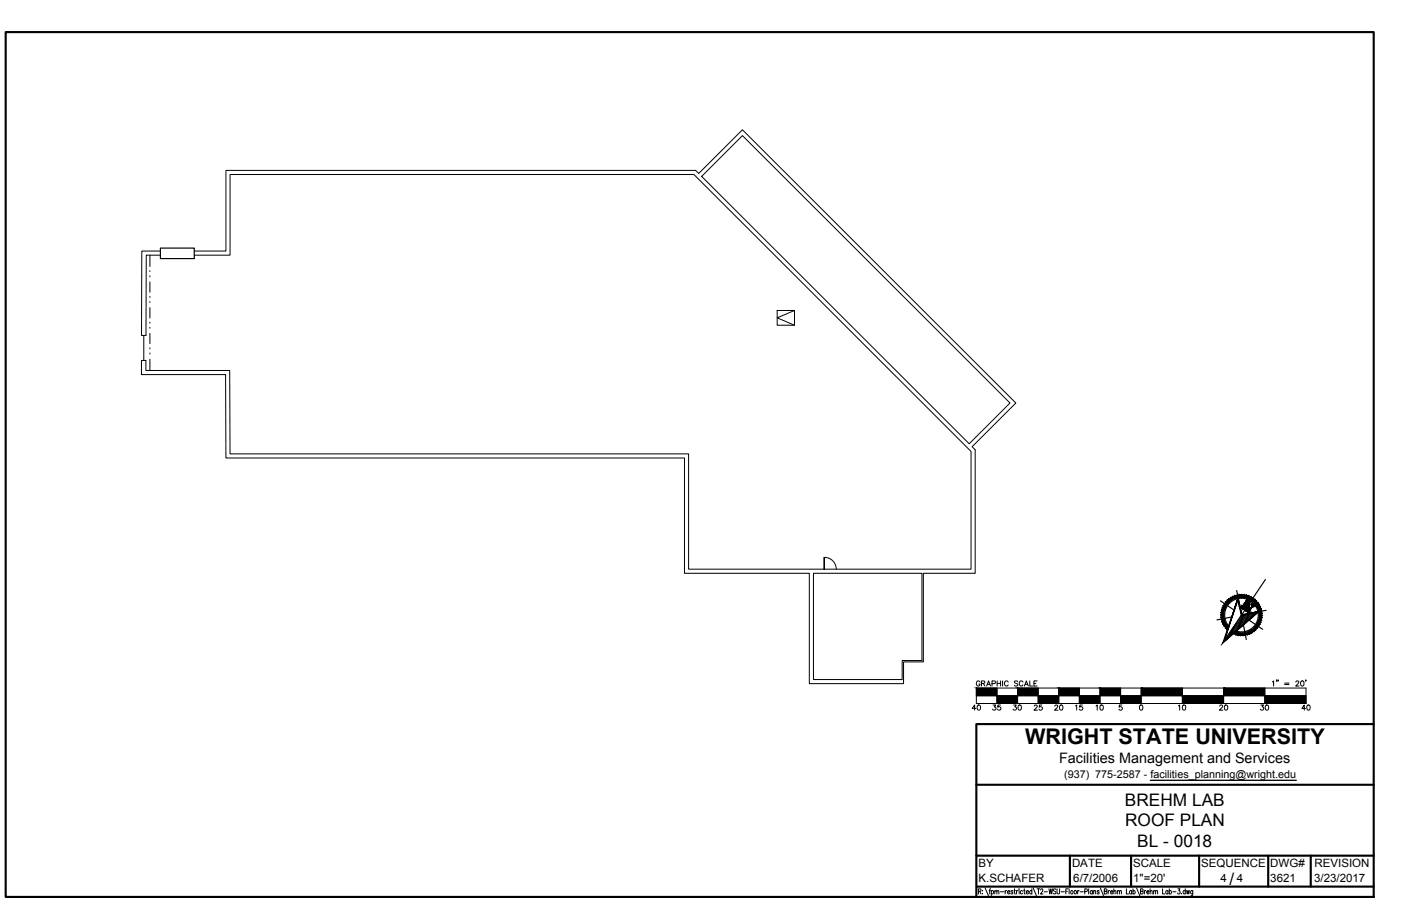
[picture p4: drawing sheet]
<svg xmlns="http://www.w3.org/2000/svg" width="432mm" height="279mm" viewBox="0 0 432 279" stroke-linecap="round" stroke-linejoin="round" font-family="sans-serif">
<!-- layer: NORTH -->
<g fill="#000" stroke="#000" stroke-width=".31">
<path d="M382.4 187.1l.1 .1zM382.7 187.5l.5 .2zM384.3 185.1l.6 1.6-1.3-.6zM384.6 188.8l.6 .2zM386.1 186.5l.2 .1zM386.1 186.5l.3 .1zM386.2 186.5l.3 .1zM385.9 186.2l.6 .2zM386.1 186.3l.7 .3z"/>
<path d="M380.5 194.8l.4 .9-.7-.2zM380.5 194.8l.4 .9 .2-.7zM381.1 195l.5 .9-.7-.2zM381.1 195l.5 .9 .1-.8zM381.7 195.1l.6 .9-.7-.1zM381.7 195.1l.6 .9v-.8zM382.3 195.2l.7 .8h-.7zM382.3 195.2l.7 .8v-.8zM383 195.2l.7 .7-.7 .1zM383 195.2l.7 .7-.1-.8zM383.6 195.1l.8 .6-.7 .2zM383.6 195.1l.8 .6-.2-.7zM384.2 195l.9 .5-.7 .2zM384.2 195l.9 .5-.3-.7zM384.8 194.8l1 .3-.7 .4zM384.8 194.8l1 .3-.4-.6zM385.4 194.5l1 .2-.6 .4zM385.4 194.5l1 .2-.5-.5zM385.9 194.2l1 .1-.5 .4zM385.9 194.2l1 .1-.5-.5zM386.4 193.8h1l-.5 .5zM386.9 193.3l-.5 .5h1zM386.9 193.3l1-.1-.5 .6zM387.3 192.8l-.4 .5 1-.1z"/>
<path d="M382.3 187.2l.7 .3zM382.3 187.2l.7 .3z"/>
<path d="M382.3 187.2l.7 .3zM382.3 187.2l.7 .3z"/>
<path d="M382.3 187.2l.7 .2zM382.3 187.2l.7 .2z"/>
<path d="M382.3 187.2l.7 .2zM382.4 187.2l.6 .2z"/>
<path d="M382.4 187.1l.6 .3zM382.4 187.1l.6 .3z"/>
<path d="M382.4 187.1l.2 .1zM382.4 187.1l.2 .1zM382.4 187.1l.1 .1z"/>
<path d="M382.3 187.2l.7 .4zM382.3 187.2l.7 .4zM382.3 187.2l.7 .3zM382.3 187.2l.7 .3z"/>
<path d="M382.4 187.3l.7 .3zM382.4 187.3l.7 .3z"/>
<path d="M382.5 187.3l.6 .3zM382.5 187.3l.6 .3z"/>
<path d="M382.6 187.4l.6 .2zM382.6 187.4l.6 .2z"/>
<path d="M382.6 187.3l.4 .1zM382.6 187.2l.4 .2z"/>
<path d="M382.6 187.3l.4 .1zM382.6 187.3l.4 .1z"/>
<path d="M382.6 187.4l.6 .3zM382.6 187.4l.6 .3z"/>
<path d="M382.7 187.3l.3 .1zM382.6 187.3l.4 .1z"/>
<path d="M384.3 184.9l-1.3 2.2zM384.3 184.9l-1.3 2.2zM384.3 184.9l.6 .4zM384.3 185l.6 .3zM384.8 185.4l.2 2.8zM384.8 185.4l.2 3zM386 186.7l-1 1.7zM386 186.7l-1 1.7z"/>
<path d="M382.7 187.3l.3 .1zM382.7 187.3l.3 .1z"/>
<path d="M382.7 187.3l.3 .1zM382.7 187.3l.3 .1z"/>
<path d="M382.7 187.3l.3 .1zM382.7 187.3l.3 .1zM382.7 187.3l.3 .1zM382.7 187.3l.3 .1z"/>
<path d="M382.7 187.3l.3 .1zM382.7 187.3l.3 .1z"/>
<path d="M382.7 187.3h.3zM382.8 187.2l.2 .1zM382.8 187.2l.2 .1zM382.8 187.2l.2 .1z"/>
<path d="M382.8 187.2l.2 .1zM382.8 187.2l.2 .1zM382.8 187.2l.2 .1zM382.8 187.2l.2 .1z"/>
<path d="M382.8 187.2l.2 .1zM382.8 187.2l.2 .1z"/>
<path d="M382.8 187.2l.2 .1zM382.8 187.2l.2 .1z"/>
<path d="M382.8 187.2h.2zM382.9 187.1l.1 .1z"/>
<path d="M382.9 187.1l.1 .1zM382.9 187.1l.1 .1z"/>
<path d="M382.9 187.1l.1 .1zM382.9 187.1l.1 .1z"/>
<path d="M382.9 187.1l.1 .1zM382.9 187.1h.2z"/>
<path d="M382.9 187.1h.2zM382.9 187.1h.2z"/>
<path d="M383.6 186.1l-.7 1h.2zM383.6 186.1l.1 .1-.6 .9z"/>
<path d="M382.7 187.5l.5 .2zM382.7 187.5l.5 .2z"/>
<path d="M382.3 187.2l.9 .6zM382.3 187.2l.8 .5zM382.4 187.1l-.1 .1z"/>
<path d="M383.7 186.2v1.2l1.3 .5zM383.7 186.2l1.2 .5 .1 1.2z"/>
<path d="M383.8 187.8v.4l1.1 .5zM383.8 187.8l1.3 .5-.2 .4z"/>
<path d="M383.7 187.4l.1 .4 1.2 .5zM383.7 187.4l1.3 .5v.4z"/>
<path d="M383.8 188.2l1 .6zM383.8 188.2l1.1 .5z"/>
<path d="M384.3 188.5l.9 .5zM384.3 188.5l.9 .5z"/>
<path d="M384.3 185.1l.6 1.6v-1.4zM384.3 185l.6 .3z"/>
<path d="M386 186.7l-1 1.6h.1zM386 186.7h.2l-1.1 1.6z"/>
<path d="M385.9 186.2l.7 .3zM385.9 186.2l.7 .3z"/>
<path d="M385.9 186l-.1 .2zM385.9 186l.9 .6zM386 186.1l.8 .5z"/>
<path d="M386 186.7h.2zM386.1 186.7h.1z"/>
<path d="M386 186.2l.6 .3zM386 186.2l.6 .3z"/>
<path d="M386.1 186.7h.1zM386.1 186.7h.1z"/>
<path d="M386.1 186.6l.1 .1zM386.1 186.6l.1 .1z"/>
<path d="M386.1 186.6l.1 .1zM386.1 186.6l.1 .1z"/>
<path d="M386 186.3l.7 .3zM386 186.3l.7 .3z"/>
<path d="M386.1 186.6l.1 .1zM386.1 186.6l.2 .1z"/>
<path d="M386.1 186.6l.2 .1zM386.1 186.6l.2 .1z"/>
<path d="M386.1 186.3l.7 .3zM386.1 186.3l.7 .3z"/>
<path d="M386.1 186.6h.2zM386.1 186.6h.2zM386.1 186.6h.2zM386.1 186.6h.2z"/>
<path d="M386.1 186.5l.2 .1zM386.1 186.5l.2 .1zM386.1 186.5l.2 .1z"/>
<path d="M386.1 186.4l.7 .2zM386.1 186.4l.7 .2z"/>
<path d="M386.1 186.3l.7 .3zM386.1 186.3l.7 .3zM386.1 186.3l.7 .3z"/>
<path d="M386.1 186.5l.2 .1zM386.1 186.5l.2 .1z"/>
<path d="M386.1 186.5l.2 .1zM386.1 186.5l.3 .1z"/>
<path d="M386.1 186.5l.3 .1zM386.1 186.5l.3 .1z"/>
<path d="M386.1 186.5l.3 .1zM386.1 186.5l.3 .1z"/>
<path d="M386.1 186.5l.3 .1zM386.1 186.5l.3 .1zM386.1 186.5l.4 .1z"/>
<path d="M386.1 186.5l.4 .1zM386.2 186.5l.3 .1zM386.2 186.5l.3 .1z"/>
<path d="M386.1 186.4l.7 .3zM386.1 186.4l.7 .3z"/>
<path d="M386.1 186.4l.7 .3zM386.1 186.4l.7 .3z"/>
<path d="M386.1 186.4l.6 .3zM386.1 186.4l.7 .3z"/>
<path d="M385.9 186.2l.6 .2zM386 186.1l.4 .3z"/>
<path d="M386.5 186.6l.2 .1zM386.5 186.6l.2 .1z"/>
<path d="M386.6 186.6l.1 .1zM386.6 186.6l.1 .1z"/>
<path d="M386.2 186.7l-1.3 2.1zM386.2 186.7l-1.4 2.1zM384.8 188.8l.4 .2zM384.8 188.8l.4 .2zM383.7 188.2l1.4 1zM383.7 188.2l1.4 .9zM383.7 186.3v1.9zM383.7 186.1l.1 2.1zM383.7 186.1l-.6 1.1zM383.7 186.1l-.6 1.1z"/>
<path d="M386.2 186.5l.5 .2zM386.2 186.5l.5 .2z"/>
<path d="M376.9 198.2l11-9.4-.2-.2zM377.4 197.5l10.3-8.9-10.8 9.6zM381.6 184.2l-4.7 14 .5-.7zM381.6 184.2v.8l-4.2 12.5zM381.6 184.2v.8l1.1 4.5zM381.6 185l1.1 4.5-.1 .3zM382.7 189.5l-.1 .3 5.1-1.2zM382.6 189.8l5.1-1.2 .1 .2z"/>
<path d="M387.3 192.8l.9-.2-.3 .6zM387.6 192.2l-.3 .6 .9-.2zM387.6 192.2l.9-.2-.3 .6zM387.8 191.7l-.2 .5 .9-.2zM387.8 191.7l.9-.4-.2 .7zM388 191.1l-.2 .6 .9-.4zM388 191.1l.9-.5-.2 .7zM388.1 190.5l-.1 .6 .9-.5zM388.1 190.5l.8-.6v.7zM388.2 189.9l-.1 .6 .8-.6zM388.2 189.9l.7-.7v.7zM388.2 189.2v.7l.7-.7zM388.8 188.5l.1 .7h-.7zM388.1 188.6l.1 .6 .6-.7zM388.7 187.8l.1 .7-.7 .1zM387.9 188l.2 .6 .6-.8zM388.4 187.1l.3 .7-.8 .2zM387.7 187.4l.2 .6 .5-.9zM388.1 186.5l.3 .6-.7 .3zM387.4 186.9l.3 .5 .4-.9zM387.7 185.9l.4 .6-.7 .4zM387.1 186.3l.3 .6 .3-1zM387.2 185.4l.5 .5-.6 .4zM386.7 185.9l.4 .4 .1-.9zM386.7 184.9l.5 .5-.5 .5zM386.7 184.9l-.5 .6 .5 .4zM386.2 184.5l.5 .4-.5 .6zM386.2 184.5l-.4 .6 .4 .4zM385.5 184.1l.7 .4-.4 .6zM385.5 184.1l-.3 .7 .6 .3zM384.9 183.8l.6 .3-.3 .7zM384.9 183.8l-.3 .7 .6 .3zM384.2 183.6l.7 .2-.3 .7zM384.2 183.6l-.2 .7 .6 .2zM383.6 183.4l.6 .2-.2 .7zM383.6 183.4l-.2 .8 .6 .1zM382.8 183.4h.8l-.2 .8zM382.8 183.4v.7l.6 .1zM382.1 183.4h.7v.7zM382.1 183.4l.1 .7h.6zM381.4 183.5l.7-.1 .1 .7zM381.4 183.5l.2 .7 .6-.1zM380.8 183.7l.6-.2 .2 .7zM380.8 183.7l.2 .7 .6-.2zM380.1 183.9l.7-.2 .2 .7zM380.1 183.9l.3 .7 .6-.2zM379.5 184.2l.6-.3 .3 .7zM379.5 184.2l.3 .7 .6-.3zM378.9 184.6l.6-.4 .3 .7zM378.9 184.6l.4 .6 .5-.3zM378.3 185.1l.6-.5 .4 .6zM378.3 185.1l.5 .5 .5-.4zM378.3 185.1l.5 .5h-1zM377.8 185.6l.6 .5 .4-.5zM377.8 185.6l.6 .5-1 .1zM377.4 186.2l.6 .4 .4-.5zM377.4 186.2l.6 .4-.9 .2zM377.1 186.8l.6 .3 .3-.5zM377.1 186.8l.6 .3-.9 .3zM376.8 187.4l.7 .3 .2-.6zM376.8 187.4l.7 .3-1 .4zM376.5 188.1l.7 .2 .3-.6zM376.5 188.1l.7 .2-.8 .5zM376.4 188.8l.7 .1 .1-.6zM376.4 188.8l.7 .1-.7 .7zM376.4 189.6h.7v-.7zM376.4 189.6h.7l-.7 .7zM377.1 189.6l-.7 .7 .7-.1zM376.4 190.3l.7-.1-.6 .8zM377.1 190.2l-.6 .8 .7-.1zM376.5 191l.7-.1-.5 .8zM377.2 190.9l-.5 .8 .7-.2zM376.7 191.7l.7-.2-.4 .9zM377.4 191.5l-.4 .9 .6-.3zM377 192.4l.6-.3-.3 .9zM377.6 192.1l-.3 .9 .6-.4zM377.3 193l.6-.4-.2 1zM377.9 192.6l-.2 1 .6-.5zM377.7 193.6l.6-.5-.1 1zM378.3 193.1l-.1 1 .5-.5z"/>
</g>
<circle cx="386.1" cy="186.7" r=".18" fill="#000"/>
<g fill="none" stroke="#000" stroke-width=".36">
<path d="M390 178.7l-5.1 7.6M376.1 185.3l4.3 2.9M377.2 197.8h.1M377.7 197.4l-.3 .1M378.1 197.1h-.5M378.5 196.7l-.7 .1M378.7 193.1a5.2 5.2 0 0 1 2.1-8.3 5.2 5.2 0 0 1 7 4.8 5.2 5.2 0 0 1-6.9 5M379 196.3l-.9 .2M379.4 196l-1.1 .2M379.7 190.3l-4.6 .9M379.8 195.6l-1.3 .2M380.2 195.2l-1.5 .3"/>
<path d="M380.3 193.2l2.9-.6 .9 4.6M380.7 194.9l-1.8 .3M381.1 194.5l-1.9 .4M381.1 191.9l3.8-.7 4.3 2.9M381.2 182.1l.9 4.6M381.5 194.1l-2.1 .4M381.9 193.8l-2.3 .4M382.3 193.4l-2.5 .5M382.8 193l-2.8 .6M383.6 192.3l-3.1 .6M383.8 188l-6.7 9.9M384 191.9l-3.3 .7"/>
<path d="M384.5 191.6l-3.6 .6M385.3 190.8l-3.9 .8M385.8 190.5l-4.2 .8M386.2 190.1l-4.4 .8M386.6 189.7l-4.6 .9M387 189.3l-4.8 1M387.4 189l-4.9 1M390.2 188.2l-4.6 .9"/>
</g>
<!-- layer: BORDER -->
<path d="M1.7 9.9h421.7v266.7h-421.7zM423.4 223.3h-122.5v53.3M300.9 242h122.5M300.9 263.9h122.5M301 273.4h122.4M329.7 263.9v9.5M348.6 263.9v9.5M369.6 263.9v9.5M390.9 263.9v9.5M404 263.9v9.5" fill="none" stroke="#000" stroke-width=".66"/>
<!-- layer: BORDER-NOTE -->
<path d="M354.6 240.6h44.9" fill="none" stroke="#000" stroke-width=".4"/>
<g fill="none" stroke="#000" stroke-width=".31">
<path d="M301.6 274.9l.7-.1v-.6l-.7-.1v1.6M302 274.9l.4 .8M302.8 274.6h.1M302.8 275.5h.1M303.6 273.8l1 2.4M304.9 274.6h.4M305.3 274.1l-.3 .3v1.3M305.5 274.9l.2-.2a.44 .44 0 0 1 .5 .5 .44 .44 0 0 1-.7 .3M305.5 274.6v1.6M306.6 274.9l.3-.3 .3 .1v1M306.6 274.6v1.1M307.2 274.9l.3-.3 .3 .1 .1 1"/>
<path d="M308.3 275h1M309.8 274.6v1.1M310.3 274.6l-.5 .5M310.5 275.1h.7l-.1-.4a.44 .44 0 0 0-.6 .5 .44 .44 0 0 0 .7 .3M312.2 274.9l-.3-.3-.3 .1v.3l.6 .5-.3 .2-.4-.2M312.5 274.6h.4M312.7 274.1v1.3l.3 .3M313.3 274.6v1.1M313.8 274.6l-.5 .5M314 274.2h.1M314.1 274.6v1.1M315.2 274.9l-.1-.2a.43 .43 0 0 0-.6 .5 .43 .43 0 0 0 .7 .3"/>
<path d="M315.5 274.6h.4M315.7 274.1v1.3l.3 .3M316.3 275.1h.7l-.1-.4a.44 .44 0 0 0-.6 .5 .44 .44 0 0 0 .7 .3M318 274.9l-.1-.2a.43 .43 0 0 0-.6 .5 .43 .43 0 0 0 .7 .3M318 274.1v1.6M318.4 273.8l1 2.4M319.7 274.1h.8M320.1 274.1v1.6M320.7 274.5l.1-.3a.37 .37 0 0 1 .5 0 .37 .37 0 0 1 .1 .5l-.7 1h.8M321.8 275h1M323.3 274.1l.3 1.6 .3-1.6 .2 1.6 .3-1.6M325.5 274.3a.41 .41 0 0 0-.6-.2 .41 .41 0 0 0-.1 .6l.4 .2a.43 .43 0 0 1 .1 .8 .43 .43 0 0 1-.7-.2"/>
<path d="M325.8 274.1v1.4l.3 .2 .4-.2 .1-1.4M327 275h1.1M328.5 274.9h.5M329.2 274.1h-.7v1.6M329.5 274.1v1.6M332.1 274.6v1.1M332.6 274.6l-.5 .5M332.9 275h1M334.3 274.9h.7v-.7l-.7-.1v1.6M335.5 274.1v1.6M336.7 274.9l-.1-.2a.44 .44 0 0 0-.6 .5 .44 .44 0 0 0 .7 .3M336.7 274.6v1.1"/>
<path d="M337.1 274.9l.2-.3 .3 .1 .1 1M337.1 274.6v1.1M338.8 274.9l-.3-.3-.3 .1v.3l.6 .5-.3 .2-.3-.2M339.1 273.8l1 2.4M340.4 274.9l.6-.1 .1-.6-.7-.1v1.6l.7-.2 .1-.3-.3-.3M341.5 274.6v1.1M342 274.6l-.5 .5M342.3 275.1h.7l-.1-.4a.44 .44 0 0 0-.6 .5 .44 .44 0 0 0 .7 .3M343.3 274.9l.3-.3 .3 .1v1M343.3 274.1v1.6M344.4 274.9l.3-.3 .2 .1 .1 1M344.4 274.6v1.1"/>
<path d="M345 274.9l.3-.3 .3 .1v1M347.2 274.1v1.6h.6M348.8 274.9l-.1-.2a.44 .44 0 0 0-.6 .5 .44 .44 0 0 0 .7 .3M348.8 274.6v1.1M349.2 274.9l.1-.2a.44 .44 0 0 1 .6 .5 .44 .44 0 0 1-.7 .3M349.2 274.1v1.6M350.3 273.8l1 2.4M351.5 274.9l.7-.1 .1-.6-.8-.1v1.6l.8-.2v-.5l-.3-.1M352.7 274.6v1.1M353.2 274.6l-.5 .5M353.5 275.1h.6l-.1-.4a.44 .44 0 0 0-.6 .5 .44 .44 0 0 0 .7 .3M354.5 274.9l.2-.3 .3 .1 .1 1"/>
<path d="M354.5 274.1v1.6M355.6 274.9l.2-.3 .3 .1 .1 1M355.6 274.6v1.1M356.2 274.9l.3-.3 .2 .1 .1 1M358.3 274.1v1.6h.7M360 274.9l-.1-.2a.44 .44 0 0 0-.6 .5 .44 .44 0 0 0 .7 .3M360 274.6v1.1M360.4 274.9l.1-.2a.44 .44 0 0 1 .6 .5 .44 .44 0 0 1-.7 .3M360.4 274.1v1.6M361.5 275h1M363 274.1h.7l-.4 .6a.46 .46 0 0 1 .4 .7 .46 .46 0 0 1-.8 0M364.1 275.5l.1 .1"/>
<path d="M365.3 274.9l-.1-.2a.43 .43 0 0 0-.6 .5 .43 .43 0 0 0 .7 .3M365.3 274.1v1.6M365.7 274.6l.2 1.1 .3-1.1 .2 1.1 .2-1.1M367.6 274.6v1.5l-.5 .1M367.6 274.9l-.1-.2a.44 .44 0 0 0-.6 .5 .44 .44 0 0 0 .7 .3"/>
<circle cx="330.4" cy="275.1" r=".48"/>
<circle cx="331.4" cy="275.1" r=".49"/>
</g>
<!-- layer: ARCH-EXISTING -->
<path d="M216.3 54.4l12.5-12.6 82.5 82.5-12.6 12.6zM49.4 77.4h-5.7l-.1 26h1.4l.1-24.7h4.3M59.9 77.4h9.7v-24.9h144.8l.9 1 13.5-13.5 84.3 84.3-13.5 13.5 1 .9v38.1h-16v27.3h-6.1v6.7h-29.1v-34h-38.4v-35.6h-141.4l-.1-25.7h-25.9v-4.3h1.4v3.1h25.8l.1 25.7h141.3v35.5h87.1v-36.3l-85.4-85.4h-143v24.9h-11M239.5 95.8h5.4v4.5h-5.4zM244.9 95.8l-5.4 2.2 5.4 2.3M44.3 103.4v7.8M253.9 171.9h.2v3.6h-.2zM254.1 171.9a3.6 3.6 0 0 1 3.6 3.6M284.2 203.7v-26.9h-33.5v32.8" fill="none" stroke="#000" stroke-width=".31"/>
<!-- layer: MECH-EXISTING -->
<path d="M49.4 76.5h10.5v3.2h-10.5z" fill="none" stroke="#000" stroke-width=".36"/>
<!-- layer: ARCH-TO-RELOCATE -->
<g fill="none" stroke="#000" stroke-width=".31">
<path d="M46.2 78.7v3.5M46.2 99.6h.1M46.2 93.3h.1M46.2 91.7h.1M46.2 85.4h.1M46.2 83.8h.1M46.2 86.9v3.2M46.2 94.9v3.2M46.2 109.2h.1M46.2 107.6h.1M46.2 101.2h.1M46.2 102.8v3.2"/>
<path d="M46.2 110.8v3.5"/>
</g>
<!-- layer: A-EXISTING -->
<path d="M284.2 203.7h-6.1v5.9h-27.4" fill="none" stroke="#000" stroke-width=".31"/>
<!-- layer: Graphic Scale -->
<g fill="none" stroke="#000" stroke-width=".31">
<path d="M300.9 212.2h101.6v4.8h-101.6zM300.9 214.6h101.6M307.3 212.2v4.8M313.6 212.2v4.8M320 212.2v4.8M326.3 212.2v4.8M332.7 212.2v4.8M339 212.2v4.8M345.4 212.2v4.8M345.8 217.4h-.8l-.1 .7a.56 .56 0 0 1 .9 0 .56 .56 0 0 1-.1 .8 .56 .56 0 0 1-.8-.2M351.4 217.5a.79 .79 0 0 1 .9 .6 .79 .79 0 0 1-.5 .9l-.5-.3zM351.7 212.2v4.8"/>
<path d="M364.4 212.2v4.8M377.1 212.2v4.8M389.8 212.2v4.8M392.1 210.3l.4-.3v1.6M393.5 209.8l-.1 .3M394 209.8l-.2 .3M395.9 210.7h1.4M395.9 211.1h1.4M399.4 210.4l.3-.4 .6 .3-1 1.3h1.1M401.1 210.1a.79 .79 0 0 1 .9 .5 .79 .79 0 0 1-.5 1l-.6-.3-.1-.6zM402.5 209.8l-.1 .3"/>
</g>
<g fill="#000" stroke="#000" stroke-width=".31">
<path d="M300.9 212.2l6.4 2.4v-2.4zM300.9 212.2l6.4 2.4h-6.4z"/>
<path d="M307.3 214.6l6.3 2.4v-2.4zM307.3 214.6l6.3 2.4h-6.3z"/>
<path d="M313.6 212.2l6.4 2.4v-2.4zM313.6 212.2l6.4 2.4h-6.4z"/>
<path d="M320 214.6l6.3 2.4v-2.4zM320 214.6l6.3 2.4h-6.3z"/>
<path d="M326.3 212.2l6.4 2.4v-2.4zM326.3 212.2l6.4 2.4h-6.4z"/>
<path d="M332.7 214.6l6.3 2.4v-2.4zM332.7 214.6l6.3 2.4h-6.3z"/>
<path d="M339 212.2l6.4 2.4v-2.4zM339 212.2l6.4 2.4h-6.4z"/>
<path d="M345.4 214.6l6.3 2.4v-2.4zM345.4 214.6l6.3 2.4h-6.3z"/>
<path d="M351.7 212.2l12.7 2.4v-2.4zM351.7 212.2l12.7 2.4h-12.7z"/>
<path d="M364.4 214.6l12.7 2.4v-2.4zM364.4 214.6l12.7 2.4h-12.7z"/>
<path d="M377.1 212.2l12.7 2.4v-2.4zM377.1 212.2l12.7 2.4h-12.7z"/>
<path d="M389.8 214.6l12.7 2.4v-2.4zM389.8 214.6l12.7 2.4h-12.7z"/>
</g>
<text font-size="6.7" x="315.9" y="229.5">WRIGHT STATE UNIVERSITY</text>
<g font-size="5.3">
<text x="346.7" y="248.4">BREHM LAB</text>
<text x="346.8" y="254.8">ROOF PLAN</text>
<text x="350.5" y="261.2">BL - 0018</text>
<text x="378.9" y="272.8">/</text>
</g>
<g font-size="4.4">
<text x="299.9" y="212.7">GRAPHIC SCALE</text>
<text x="298.8" y="220.1">40</text>
<text x="305.2" y="220.1">35</text>
<text x="311.5" y="220.1">30</text>
<text x="317.9" y="220.1">25</text>
<text x="324.2" y="220.1">20</text>
<text x="330.6" y="220.1">15</text>
<text x="336.9" y="220.1">10</text>
<text x="362.3" y="220.1">10</text>
<text x="375" y="220.1">20</text>
<text x="387.7" y="220.1">30</text>
<text x="400.4" y="220.1">40</text>
<text x="326.4" y="235.4">Facilities Management and Services</text>
</g>
<g font-size="3.5">
<text x="301.6" y="267.4">BY</text>
<text x="330.4" y="267.4">DATE</text>
<text x="349.3" y="267.4">SCALE</text>
<text x="370.2" y="267.4">SEQUENCE</text>
<text x="391.5" y="267.4">DWG#</text>
<text x="405.2" y="267.4">REVISION</text>
<text x="301.6" y="272.1">K.SCHAFER</text>
<text x="330.8" y="272.1">6/7/2006</text>
<text x="349.3" y="272.1">1&quot;=20'</text>
<text x="376.2" y="272.1">4</text>
<text x="381.2" y="272.1">4</text>
<text x="391.5" y="272.1">3621</text>
<text x="405" y="272.1">3/23/2017</text>
</g>
<text font-size="3.3" x="328" y="239.9">(937) 775-2587 - facilities_planning@wright.edu</text>
</svg>
